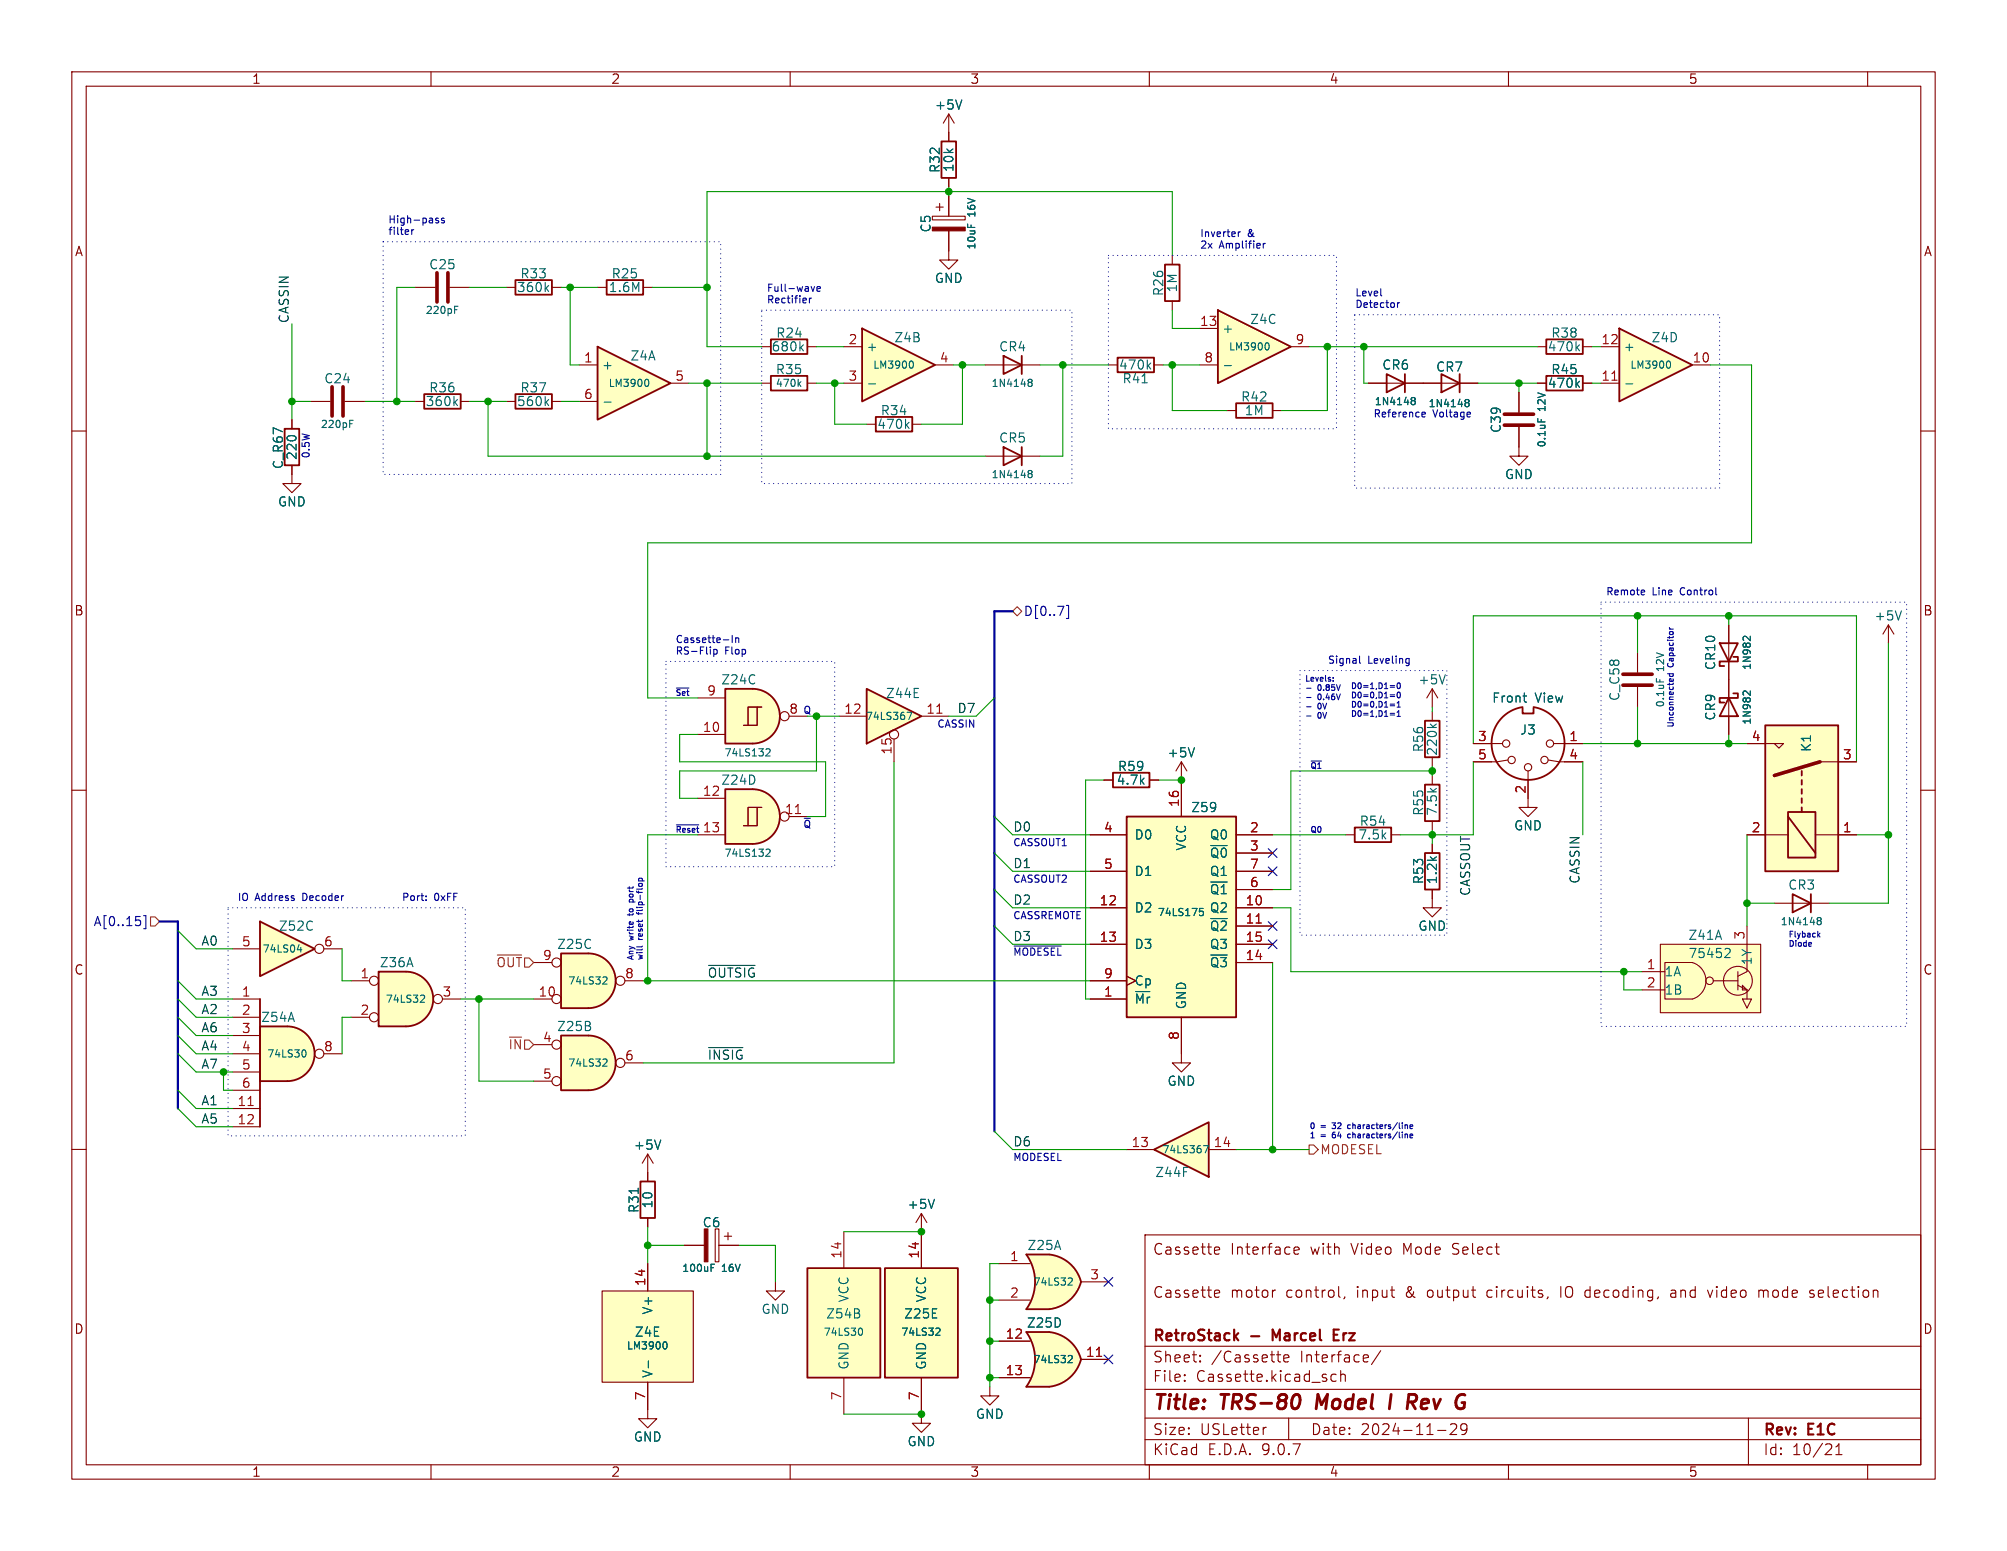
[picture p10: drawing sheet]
<svg xmlns="http://www.w3.org/2000/svg" width="279mm" height="216mm" viewBox="0 0 279 216" stroke-linecap="round" stroke-linejoin="round" font-family="sans-serif">
<g fill="none" stroke="#840000" stroke-width=".15">
<path d="M10 10h259.4v195.9h-259.4zM12 12h255.4v191.9h-255.4zM60 10v2M110 10v2M160 10v2M210 10v2M260 10v2M163.2 35.6v1.2M163.2 41.9v1.3M10 60h2M267.4 60h2M10 110h2"/>
<path d="M267.4 110h2M10 160h2M159.4 171.9h108v32h-108zM169.3 179.6l.4 .1 .1 .2-.7 .2M169.3 173.6l.4 .1 .1 .2-.7 .2M169.7 174.5l-.4 .1M177.6 179.6l-.3 .1M180.1 174.1l.8-.2-.1-.2-.4-.1-.3 .2 .1 .7 .2 .1 .4-.1M217.3 179.1v1.5M233.1 179.6l-.5 .1M237.7 179.6l.4 1 .3-1M244.9 179.7a.37 .37 0 0 1 .6 .1"/>
<path d="M244.9 179.6v1M245.5 179.8v.8M245.6 179.7l-.1 .1M252 179.7l.1-.1 .4 .1M267.4 160h2M159.4 197.4h108M159.4 193.4h108M159.4 187.4h108M164.9 192.1l.1 .1-.1 .1M164.9 192.1v.1v.1M164.9 191.4v.1M164.9 192.1v.2"/>
<path d="M164.9 191.4h.1l-.1 .1M167.1 189.4v.1v.1M167.1 189.4l-.1 .1 .1 .1M167.1 188.7v.1M167.1 189.4v.2M167.1 188.7h-.1l.1 .1M169.7 180.5l-.4 .1M176.3 198.7l-.3 .1M177.7 188.6h.6M178 189.5l.3 .1M178.7 189.1l.7-.2v-.2l-.5-.1-.2 .2 .1 .7 .1 .1 .5-.1M179.4 197.4v3"/>
<path d="M186 191.4l-.4-.1-.3 .3v.4l.1 .2 .2 .1 .4-.1M186.4 180.5l.2 .1M186.6 191.4a.37 .37 0 0 1 .7 .1v.8M186.6 190.8v1.5M187.2 180.5l-.1 .3M192.2 188l-1.3 1.9M200.1 199.1h1.2M201.9 198.3l.2-.1 .5 .1a.41 .41 0 0 1 .1 .5l-.8 .9h.9M204.2 198.8l-.3 .3h-.3l-.2-.3v-.3l.1-.2 .4-.1 .2 .1a.99 .99 0 0 1-.3 1.4h-.3M215.5 180.5l-.1 .3M233.1 180h-.3a.29 .29 0 0 0-.2 .3 .29 .29 0 0 0 .2 .3h.3M243.4 197.4v6.5"/>
<path d="M252 180l.5 .2 .1 .2-.2 .2-.5-.1M60 203.9v2M110 203.9v2M159.4 200.4h108M160 203.9v2M210 203.9v2M255.6 202.5h.8M255.6 201.4l.4-.4v1.5M260 203.9v2"/>
</g>
<path d="M180.8 194.2a1.31 1.31 0 0 1 0 1.5M183.5 194.1l-.3 2M193.7 194.1l-.3 2M197.1 194.2a.53 .53 0 0 1 0 .8" fill="none" stroke="#840000" stroke-width=".4"/>
<path d="M172 186l.4 .6M172.4 185.6l-.6 .5M177.7 186.1l-.5-1v1.5M185.7 185.8h.5M186.4 185.1h-.7v1.5h.7" fill="none" stroke="#840000" stroke-width=".3"/>
<path d="M162.2 36.8h2v5.1h-2z" fill="none" stroke="#840000" stroke-width=".25"/>
<path d="M81.9 132.7a3.8 3.8 0 0 1 3.8 3.8 3.8 3.8 0 0 1-3.8 3.8z" fill="#ffffc2" stroke="#ffffc2" stroke-width=".14"/>
<path d="M78.1 132.7h3.8v7.6h-3.8z" fill="#ffffc2"/>
<path d="M188.6 115.2h5.1v2h-5.1zM198.4 100.3h2v5.1h-2zM198.4 118.7h2v5.1h-2zM198.4 109.2h2v5.1h-2zM78.1 132.7h3.8a3.8 3.8 0 0 1 3.8 3.8 3.8 3.8 0 0 1-3.8 3.8h-3.8z" fill="none" stroke="#840000" stroke-width=".25"/>
<g fill="none" stroke="#840000" stroke-width=".15">
<path d="M199.4 95.9v2.5M199.4 99.1v1.2M199.4 95.9l-.8 1.3M199.4 95.9l.8 1.3M187.3 116.2h1.3M193.7 116.2h1.2M199.4 105.4v1.3M199.4 108v1.2M199.4 114.3v1.3M199.4 117.5v1.2M74.3 134h2.5M74.3 139.1h2.5"/>
<path d="M87 136.5h2.5M199.4 123.8v1.3"/>
<circle cx="77.5" cy="134" r=".63"/>
<circle cx="77.5" cy="139.1" r=".63"/>
<circle cx="86.4" cy="136.5" r=".63"/>
</g>
<path d="M201.2 93.9l-.4 1.3M199.1 100.8l.5 .5M200 100.8l-.5 .3M84.1 136h.3l.1 .3-.6 .7h.6" fill="none" stroke="#006464" stroke-width=".15"/>
<path d="M169.5 43.2l10.2 5.1-10.2 5z" fill="#ffffc2"/>
<path d="M169.5 43.2l10.2 5.1-10.2 5z" fill="none" stroke="#840000" stroke-width=".25"/>
<path d="M167 45.7h2.5M167 50.8h2.5M179.7 48.3h2.5" fill="none" stroke="#840000" stroke-width=".15"/>
<path d="M170.5 50.9h.9M176.4 47.7a.63 .63 0 0 1 0 1" fill="none" stroke="#006464" stroke-width=".15"/>
<path d="M40 142.9a3.8 3.8 0 0 1 3.8 3.8 3.8 3.8 0 0 1-3.8 3.8z" fill="#ffffc2" stroke="#ffffc2" stroke-width=".14"/>
<path d="M36.2 142.9h3.8v7.6h-3.8z" fill="#ffffc2"/>
<path d="M84.5 39h5v2h-5zM36.2 139.1v17.7M36.2 142.9h3.8a3.8 3.8 0 0 1 3.8 3.8 3.8 3.8 0 0 1-3.8 3.8h-3.8z" fill="none" stroke="#840000" stroke-width=".25"/>
<g fill="none" stroke="#840000" stroke-width=".15">
<path d="M83.2 40h1.3M89.5 40h1.3M212.7 111.1v1.3h1.3l-1.3 1.3-1.2-1.3h1.2M32.4 139.1h3.8M32.4 141.6h3.8M32.4 144.1h3.8M32.4 146.7h3.8M32.4 149.2h3.8M32.4 151.8h3.8M32.4 154.3h3.8M32.4 156.8h3.8M45.1 146.7h2.5"/>
<circle cx="44.4" cy="146.7" r=".63"/>
</g>
<path d="M34.5 153.9h.8" fill="none" stroke="#a90000" stroke-width=".15"/>
<path d="M42.3 146.1a.53 .53 0 0 1 .3 .5 .53 .53 0 0 1-.3 .5" fill="none" stroke="#006464" stroke-width=".15"/>
<path d="M83.2 48.3l10.1 5-10.1 5.1z" fill="#ffffc2"/>
<path d="M71.8 39h5v2h-5zM83.2 48.3l10.1 5-10.1 5.1zM215.3 47.2h5v2.1h-5zM215.3 52.3h5v2.1h-5z" fill="none" stroke="#840000" stroke-width=".25"/>
<g fill="none" stroke="#840000" stroke-width=".15">
<path d="M57.8 40h2.8M62.6 40h2.8M70.5 40h1.3M76.8 40h1.3M80.6 50.8h2.6M80.6 55.9h2.6M93.3 53.3h2.6M211.5 54.6v2.8M211.5 59.4v2.8M214 53.3h1.3M214 48.3h1.3M220.3 53.3h1.3"/>
<path d="M220.3 48.3h1.3"/>
</g>
<path d="M76.4 39.7l-.5 .5M63.3 43.1h.3M63.3 42.6h.5M76 40.1l.4 .5M84.1 56h1M90.1 52.8a.63 .63 0 0 1 0 1M214.1 58.3v.4M219.5 48.4l.4 .4M219.5 53.4l.4 .5M219.9 48l-.5 .5M219.9 53.1l-.5 .5" fill="none" stroke="#006464" stroke-width=".15"/>
<path d="M60.8 38v4M62.4 38v4M209.4 59.2h4.1M209.4 57.7h4.1" fill="none" stroke="#840000" stroke-width=".51"/>
<path d="M225.4 45.7l10.2 5.1-10.2 5.1z" fill="#ffffc2"/>
<path d="M39.6 59.7h2.1v5.1h-2.1zM225.4 45.7l10.2 5.1-10.2 5.1z" fill="none" stroke="#840000" stroke-width=".25"/>
<path d="M40.6 58.4v1.3M222.9 48.3h2.5M222.9 53.3h2.5M235.6 50.8h2.5M40.6 64.8v2.5h1.3l-1.3 1.3-1.2-1.3h1.2" fill="none" stroke="#840000" stroke-width=".15"/>
<path d="M226.3 53.4h1M232.3 50.3a.63 .63 0 0 1 0 1" fill="none" stroke="#006464" stroke-width=".15"/>
<path d="M224.4 52.9h.7" fill="none" stroke="#a90000" stroke-width=".15"/>
<path d="M245.7 101h10.2v20.3h-10.2z" fill="#ffffc2"/>
<path d="M243.2 103.5h5.1l-.7 .6-.6-.6M243.2 116.2h5.7M252.7 116.2h5.7M253.4 106h5" fill="none" stroke="#840000" stroke-width=".15"/>
<path d="M245.7 101h10.2v20.3h-10.2zM248.9 113h3.8v6.4h-3.8zM248.9 113.7l3.8 5M250.8 107.3v.7M250.8 108.6v.6M250.8 109.9v.6M250.8 111.1v.7M250.8 112.4v.6" fill="none" stroke="#840000" stroke-width=".25"/>
<path d="M253.4 106l-6.4 2" fill="none" stroke="#840000" stroke-width=".51"/>
<path d="M231.1 131.4h14v9.6h-14z" fill="#ffffc2"/>
<g fill="none" stroke="#840000" stroke-width=".15">
<path d="M43.2 55.9h2.8M48 55.9h2.8M57.8 55.9h1.3M64.1 55.9h1.3M70.5 55.9h1.3M76.8 55.9h1.3M228 90.8v2.8M228 95.6v2.8M240.7 87v15.2M262.9 87l-.8 1.3M262.9 87l.8 1.3M262.9 87v2.5"/>
<path d="M228.6 135.3h3.2M228.6 137.8h3.2M231.1 131.4h14v9.6h-14zM231.8 134h3.8a2.65 2.65 0 0 1 1.9 2.5 2.65 2.65 0 0 1-1.9 2.6h-3.8zM238.5 136.5h3.4M241.9 135.3v2.5M241.9 137.2l1.3 .6M242.6 139.1h1.2l-.6 1.2zM242.6 137.2l.6 .6h-.6zM243.2 128.9v6.4l-1.3 .6M243.2 137.8v1.3M247 125.7h7.6"/>
<circle cx="238" cy="136.5" r=".52"/>
<circle cx="241.9" cy="136.5" r="2.01"/>
</g>
<g fill="none" stroke="#006464" stroke-width=".15">
<path d="M48.7 59h.3M48.7 58.5h.5M63.3 56l.4 .5M63.7 55.6l-.5 .5M76 56l.4 .5M76.4 55.6l-.5 .5M230.6 94.4v.5M243.7 88.6v.6l-.8-.6-.2 .1v.3M243.7 96.2v.6l-.8-.6-.2 .1v.3M264.7 85l-.4 1.3M240.3 132l.4 .1 .2 .3-.1 .2-.7 .7h.8M253.1 128.1l.1 .1"/>
<path d="M253.1 127.8l.2-.1 .2 .1v.2l-.2 .2M253.2 128.2h.1M253.2 128.2h-.1M253.3 128.2l.2 .1v.3l-.2 .1h-.2"/>
</g>
<path d="M59.1 54.9h5v2h-5zM71.8 54.9h5v2h-5zM239.4 89.5h2.5l-1.2 2.6zM240.7 97.2l1.2 2.5h-2.5zM241.3 96.5h.6v.7h-2.5v.6h.6M241.3 91.4h.6v.7h-2.5v.6h.6M249.6 124.5l2.5 1.2-2.5 1.3zM252.1 124.5v2.5" fill="none" stroke="#840000" stroke-width=".25"/>
<path d="M46.2 53.8v4.1M47.8 53.8v4.1M225.9 93.9h4.1M225.9 95.4h4.1" fill="none" stroke="#840000" stroke-width=".51"/>
<path d="M83.8 179.7h12.7v12.7h-12.7z" fill="#ffffc2"/>
<path d="M83.8 179.7h12.7v12.7h-12.7zM90.2 175.9v3.8M128.3 168.9l-.8 1.3M128.3 168.9l.7 1.3M128.3 168.9v2.6M90.2 192.4v3.8" fill="none" stroke="#840000" stroke-width=".15"/>
<path d="M130.1 166.9l-.4 1.3M90.3 189.4v1M92.6 186.8a.63 .63 0 0 1 0 1" fill="none" stroke="#006464" stroke-width=".15"/>
<path d="M112.4 176.5h10.2v15.3h-10.2z" fill="#ffffc2"/>
<path d="M112.4 176.5h10.2v15.3h-10.2z" fill="none" stroke="#840000" stroke-width=".25"/>
<path d="M117.5 171.5v5M90.2 196.2v1.3h1.2l-1.2 1.3-1.3-1.3h1.3M117.5 191.8v5.1M128.3 196.9v1.2h1.2l-1.2 1.3-1.3-1.3h1.3" fill="none" stroke="#840000" stroke-width=".15"/>
<path d="M119.7 184.9a.53 .53 0 0 1 .4 .5 .53 .53 0 0 1-.4 .5" fill="none" stroke="#006464" stroke-width=".15"/>
<path d="M123.2 176.5h10.1v15.3h-10.1z" fill="#ffffc2"/>
<path d="M123.2 176.5h10.1v15.3h-10.1z" fill="none" stroke="#840000" stroke-width=".25"/>
<path d="M107.9 178.4v1.3h1.3l-1.3 1.3-1.2-1.3h1.2M128.3 171.5v5M128.3 191.8v5.1M137.8 193v1.3h1.3l-1.3 1.3-1.3-1.3h1.3" fill="none" stroke="#840000" stroke-width=".15"/>
<path d="M130.4 184.9h.4l.1 .3-.7 .7h.7" fill="none" stroke="#006464" stroke-width=".15"/>
<path d="M142.9 174.6h3.1M142.9 182.2h3.1" fill="none" stroke="#ffffc2" stroke-width=".14"/>
<g fill="#ffffc2" stroke="#ffffc2" stroke-width=".14">
<path d="M145.5 177.1l5 1.3a5.2 5.2 0 0 1-4.4 3.8z"/>
<path d="M146.1 174.6a5.1 5.1 0 0 1 4.4 3.8l-5 1.3z"/>
</g>
<path d="M142.9 174.6h3.1v7.6h-3.1a6.7 6.7 0 0 0 0-7.6z" fill="#ffffc2"/>
<path d="M146 174.6h-3.1a6.6 6.6 0 0 1 0 7.6h3.1M146.1 174.6a5.1 5.1 0 0 1 4.4 3.8 5.2 5.2 0 0 1-4.4 3.8" fill="none" stroke="#840000" stroke-width=".25"/>
<path d="M139.1 175.9h4.3M150.5 178.4h3.8M139.1 181h4.3" fill="none" stroke="#840000" stroke-width=".15"/>
<path d="M148.9 177.9h.3l.1 .3-.6 .7h.6" fill="none" stroke="#006464" stroke-width=".15"/>
<path d="M104.8 109.9a3.8 3.8 0 0 1 3.8 3.8 3.8 3.8 0 0 1-3.8 3.8z" fill="#ffffc2" stroke="#ffffc2" stroke-width=".14"/>
<path d="M101 109.9h3.8v7.6h-3.8z" fill="#ffffc2"/>
<g fill="none" stroke="#840000" stroke-width=".15">
<path d="M97.2 111.1h3.8M97.2 116.2h3.8M105.4 112.4h-1.3v2.5M106 112.4h-.6v2.5h-1.9M109.9 113.7h2.5"/>
<circle cx="109.2" cy="113.7" r=".63"/>
</g>
<path d="M101 109.9h3.8a3.8 3.8 0 0 1 3.8 3.8 3.8 3.8 0 0 1-3.8 3.8h-3.8z" fill="none" stroke="#840000" stroke-width=".25"/>
<path d="M110.7 113.2h.8" fill="none" stroke="#a90000" stroke-width=".15"/>
<path d="M106.7 118.2h.3l.2 .3-.6 .7h.6" fill="none" stroke="#006464" stroke-width=".15"/>
<path d="M142.9 185.4h3.1M142.9 193h3.1" fill="none" stroke="#ffffc2" stroke-width=".14"/>
<g fill="#ffffc2" stroke="#ffffc2" stroke-width=".14">
<path d="M145.5 187.9l5 1.3a5.2 5.2 0 0 1-4.4 3.8z"/>
<path d="M146.1 185.4a5.1 5.1 0 0 1 4.4 3.8l-5 1.3z"/>
</g>
<path d="M142.9 185.4h3.1v7.6h-3.1a6.7 6.7 0 0 0 0-7.6z" fill="#ffffc2"/>
<path d="M193 52.1l2.6 1.2-2.6 1.3zM195.6 52.1v2.5M200.7 52.1l2.5 1.2-2.5 1.3zM203.2 52.1v2.5M89.2 164.5h2v5h-2zM146 185.4h-3.1a6.6 6.6 0 0 1 0 7.6h3.1M146.1 185.4a5.1 5.1 0 0 1 4.4 3.8 5.2 5.2 0 0 1-4.4 3.8" fill="none" stroke="#840000" stroke-width=".25"/>
<g fill="none" stroke="#840000" stroke-width=".15">
<path d="M190.5 53.3h15.2M211.5 62.2v1.3h1.2l-1.2 1.3-1.3-1.3h1.3M90.2 160.7l-.8 1.2M90.2 160.7l.7 1.2M90.2 160.7v3.8M90.2 169.5v1.3M95.2 173.4h2.8M99.6 171.1h.5v4.5h-.5zM100.1 173.4h2.8M100.8 172.1h1.1M101.3 171.6v1M139.1 186.7h4.3"/>
<path d="M139.1 191.8h4.3M150.5 189.2h3.8"/>
</g>
<path d="M152.6 188.8h.8" fill="none" stroke="#a90000" stroke-width=".15"/>
<g fill="none" stroke="#006464" stroke-width=".15">
<path d="M196.5 55.7l.1 .1M196.5 55.4l.3-.1 .2 .1v.2l-.2 .2M196.6 55.8h.2M196.6 55.8h-.1M196.8 55.8l.2 .2v.2l-.2 .1h-.3M204 56h.1M204 55.7l.3-.1 .2 .1v.2l-.2 .1M204.1 56h.2M204.1 56l-.1 .1M204.3 56l.2 .2v.3l-.2 .1h-.3M92 158.7l-.4 1.3M88.8 165.4v.7"/>
<path d="M99 176.5h.3M99 176h.5M148.9 188.7h.3l.1 .3-.6 .7h.6"/>
</g>
<path d="M98 171.1h.6v4.5h-.6z" fill="#840000" stroke="#840000" stroke-width=".15"/>
<path d="M160.7 160l7.6-3.8v7.6z" fill="#ffffc2"/>
<path d="M160.7 160l7.6-3.8v7.6z" fill="none" stroke="#840000" stroke-width=".25"/>
<path d="M164.5 146.7v1.3h1.2l-1.2 1.2-1.3-1.2h1.3M156.8 160h3.9M168.3 160h3.8" fill="none" stroke="#840000" stroke-width=".15"/>
<path d="M167.6 159.5h.6l-.4 1" fill="none" stroke="#006464" stroke-width=".15"/>
<path d="M156.8 113.7h15.3v27.9h-15.3z" fill="#ffffc2"/>
<path d="M154.9 107.6h5.1v2h-5.1zM156.8 113.7h15.3v27.9h-15.3z" fill="none" stroke="#840000" stroke-width=".25"/>
<g fill="none" stroke="#840000" stroke-width=".15">
<path d="M151.8 116.2h5M153.7 108.6h1.2M160 108.6h1.3M164.5 106v7.7M164.5 106l-.8 1.3M164.5 106l.7 1.3M172.1 116.2h5.1M172.1 118.7h5.1M151.8 121.3h5M151.8 126.4h5M151.8 131.4h5M151.8 136.5h5"/>
<path d="M151.8 139.1h5M156.8 135.9l1.3 .6-1.3 .7M172.1 121.3h5.1M172.1 126.4h5.1M172.1 131.4h5.1M172.1 123.8h5.1M172.1 128.9h5.1M172.1 134h5.1M199.4 125.1v1.3h1.3l-1.3 1.2-1.3-1.2h1.3M164.5 141.6v5.1"/>
</g>
<path d="M174.9 128.5h.7" fill="none" stroke="#a90000" stroke-width=".15"/>
<path d="M166.3 104.1l-.4 1.3M167 126.5h.5M167 126.9l.3-.1 .2 .2-.1 .4h-.4" fill="none" stroke="#006464" stroke-width=".15"/>
<path d="M81.9 144.1a3.8 3.8 0 0 1 3.8 3.9 3.8 3.8 0 0 1-3.8 3.8z" fill="#ffffc2" stroke="#ffffc2" stroke-width=".14"/>
<path d="M78.1 144.1h3.8v7.7h-3.8z" fill="#ffffc2"/>
<path d="M131.1 19.7h2v5.1h-2zM139.7 49.5l2.5 1.3-2.5 1.3zM142.2 49.5v2.6M155.6 49.8h5.1v2h-5.1zM172.1 56.1h5.1v2.1h-5.1zM212 98.6v.7h1.5v-.7M212 98.4a5.1 5.1 0 0 0-3.6 7.8 5.1 5.1 0 0 0 8.6 0 5.1 5.1 0 0 0-3.5-7.8M78.1 144.1h3.8a3.8 3.8 0 0 1 3.8 3.9 3.8 3.8 0 0 1-3.8 3.8h-3.8z" fill="none" stroke="#840000" stroke-width=".25"/>
<g fill="none" stroke="#840000" stroke-width=".15">
<path d="M132.1 15.9l-.8 1.2M132.1 15.9l.7 1.2M132.1 15.9v3.8M129.8 30.1h4.6v.5h-4.6zM130.3 28.8h1M130.8 28.3v1M132.1 32.1v4.1h1.2l-1.2 1.3-1.3-1.3h1.3M132.1 24.8v1.2M132.1 27.3v2.8M137.2 50.8h7.6M154.3 50.8h1.3M160.7 50.8h1.2"/>
<path d="M170.8 57.2h1.3M177.2 57.2h1.2M205.1 103.5h4.1M209.9 105.8l-1.5 .2h-3.3M212.7 107.3v3.8M215.5 105.8l1.5 .2h3.3M216.3 103.5h4M74.3 145.4h2.5M74.3 150.5h2.5M87 148h2.5"/>
<circle cx="209.7" cy="103.5" r=".51"/>
<circle cx="210.4" cy="105.8" r=".51"/>
<circle cx="212.7" cy="106.8" r=".51"/>
<circle cx="215" cy="105.8" r=".51"/>
<circle cx="215.8" cy="103.5" r=".51"/>
<circle cx="77.5" cy="145.4" r=".63"/>
<circle cx="77.5" cy="150.5" r=".63"/>
<circle cx="86.4" cy="148" r=".63"/>
</g>
<g fill="none" stroke="#006464" stroke-width=".15">
<path d="M133.9 13.9l-.4 1.3M134.7 31.2v.5M143.2 53.2h.1M143.2 52.8h.3l.1 .1 .1 .1-.2 .2M143.3 53.2h.2M143.3 53.2l-.1 .1M143.5 53.2l.2 .2-.1 .3-.1 .1-.3-.1M159 53.3h.7M159.8 50.9l.4 .5M160.2 50.5l-.5 .5M212 96.9h.5M212.3 97.7h.2"/>
<path d="M84.1 147.4l.3 .1 .1 .2-.6 .7h.6"/>
</g>
<path d="M129.8 31.6h4.6v.5h-4.6z" fill="#840000" stroke="#840000" stroke-width=".15"/>
<path d="M120.6 95.9l7.7 3.8-7.7 3.8z" fill="#ffffc2"/>
<path d="M120.6 95.9l7.7 3.8-7.7 3.8z" fill="none" stroke="#840000" stroke-width=".25"/>
<g fill="none" stroke="#840000" stroke-width=".15">
<path d="M116.8 99.7h3.8M128.3 99.7h3.8M124.5 102.9v3.1"/>
<circle cx="124.5" cy="102.2" r=".63"/>
</g>
<path d="M130.4 99.3h.7" fill="none" stroke="#a90000" stroke-width=".15"/>
<path d="M126.3 99.1h.6l-.4 1" fill="none" stroke="#006464" stroke-width=".15"/>
<path d="M104.8 95.9a3.8 3.8 0 0 1 3.8 3.8 3.8 3.8 0 0 1-3.8 3.8z" fill="#ffffc2" stroke="#ffffc2" stroke-width=".14"/>
<path d="M101 95.9h3.8v7.6h-3.8z" fill="#ffffc2"/>
<g fill="none" stroke="#840000" stroke-width=".15">
<path d="M106 48.3h1.3M106 53.3h1.3M112.4 48.3h1.3M112.4 53.3h1.3M120.6 59.1h1.3M127 59.1h1.3M137.2 63.5h7.6M97.2 97.2h3.8M105.4 98.4h-1.3v2.6M106 98.4h-.6v2.6h-1.9M109.9 99.7h2.5M97.2 102.2h3.8"/>
<circle cx="109.2" cy="99.7" r=".63"/>
</g>
<path d="M107.3 47.2h5.1v2.1h-5.1zM107.3 52.3h5.1v2.1h-5.1zM121.9 58h5.1v2.1h-5.1zM139.7 62.2l2.5 1.3-2.5 1.3zM142.2 62.2v2.6M101 95.9h3.8a3.8 3.8 0 0 1 3.8 3.8 3.8 3.8 0 0 1-3.8 3.8h-3.8z" fill="none" stroke="#840000" stroke-width=".25"/>
<path d="M111.2 53.4l.3 .4M111.5 48.4l.3 .4M111.5 53.1l-.4 .4M111.8 48l-.4 .5M126.2 59.2l.3 .4M126.5 58.8l-.4 .5M143.2 65.9h.1M143.2 65.5h.3l.1 .1 .1 .1-.2 .2M143.3 65.9h.2M143.3 65.9l-.1 .1M143.5 65.9l.2 .2-.1 .3-.1 .1-.3-.1M106.7 104.3l.3-.1 .2 .3-.6 .7h.6" fill="none" stroke="#006464" stroke-width=".15"/>
<path d="M120 45.7l10.2 5.1-10.2 5.1z" fill="#ffffc2"/>
<path d="M120 45.7l10.2 5.1-10.2 5.1z" fill="none" stroke="#840000" stroke-width=".25"/>
<path d="M117.5 48.3h2.5M117.5 53.3h2.5M130.2 50.8h2.5" fill="none" stroke="#840000" stroke-width=".15"/>
<path d="M120.9 53.4h1M126.9 50.3a.63 .63 0 0 1 0 1" fill="none" stroke="#006464" stroke-width=".15"/>
<path d="M36.2 128.3l7.6 3.8-7.6 3.8z" fill="#ffffc2"/>
<path d="M36.2 128.3l7.6 3.8-7.6 3.8z" fill="none" stroke="#840000" stroke-width=".25"/>
<g fill="none" stroke="#840000" stroke-width=".15">
<path d="M32.4 132.1h3.8M45.1 132.1h2.5"/>
<circle cx="44.4" cy="132.1" r=".63"/>
</g>
<path d="M41.4 132.2h.6M41.9 131.9v.6" fill="none" stroke="#006464" stroke-width=".15"/>
<path d="M56.5 135.3a3.8 3.8 0 0 1 3.8 3.8 3.8 3.8 0 0 1-3.8 3.8z" fill="#ffffc2" stroke="#ffffc2" stroke-width=".14"/>
<path d="M52.7 135.3h3.8v7.6h-3.8z" fill="#ffffc2"/>
<path d="M52.7 135.3h3.8a3.8 3.8 0 0 1 3.8 3.8 3.8 3.8 0 0 1-3.8 3.8h-3.8z" fill="none" stroke="#840000" stroke-width=".25"/>
<g fill="none" stroke="#840000" stroke-width=".15">
<path d="M132.1 18.4v1.3M132.1 24.8v1.2M132.1 27.3v2.8M132.1 32.1v2.8M40.6 58.4v1.3M190.5 53.3h2.5M195.6 53.3h5.1M203.2 53.3h2.5M211.5 54.6v2.8M211.5 59.4v2.8M214 53.3h1.3M220.3 53.3h1.3"/>
<path d="M40.6 64.8v1.2M240.7 87v2.5M240.7 92.1v5.1M240.7 99.7v2.5M151.8 116.2h5M153.7 108.6h1.2M160 108.6h1.3M164.5 108.6v5.1M172.1 116.2h5.1M172.1 118.7h5.1M199.4 117.5v1.2M205.1 106h2.5"/>
<path d="M205.1 103.5h2.5M212.7 108.6v2.5M217.8 106h2.5M217.8 103.5h2.5M243.2 116.2h2.5M243.2 103.5h2.5M255.9 116.2h2.5M255.9 106h2.5M48.9 136.5h2.5M61.6 139.1h2.5M151.8 136.5h5M151.8 139.1h5"/>
<path d="M151.8 121.3h5M151.8 126.4h5M151.8 131.4h5M156.8 135.9l1.3 .6-1.3 .7M172.1 121.3h5.1M172.1 126.4h5.1M172.1 131.4h5.1M172.1 123.8h5.1M172.1 128.9h5.1M172.1 134h5.1M199.4 123.8v1.3M48.9 141.6h2.5"/>
<path d="M164.5 141.6v5.1M90.2 163.2v1.3M90.2 169.5v1.3M90.2 175.9v3.8M95.2 173.4h2.8M100.1 173.4h2.8M128.3 171.5v5M90.2 192.4v3.8M128.3 191.8v5.1M139.1 186.7h4.3M139.1 191.8h4.3M150.5 189.2h3.8"/>
<circle cx="52.1" cy="136.5" r=".63"/>
<circle cx="61" cy="139.1" r=".63"/>
<circle cx="52.1" cy="141.6" r=".63"/>
</g>
<g fill="none" stroke="#006464" stroke-width=".15">
<path d="M133.9 13.9l-.4 1.3M134.7 31.2v.5M196.5 55.7l.1 .1M196.5 55.4l.3-.1 .2 .1v.2l-.2 .2M196.6 55.8h.2M196.6 55.8h-.1M196.8 55.8l.2 .2v.2l-.2 .1h-.3M204 56h.1M204 55.7l.3-.1 .2 .1v.2l-.2 .1M204.1 56h.2M204.1 56l-.1 .1M204.3 56l.2 .2v.3l-.2 .1h-.3"/>
<path d="M214.1 58.3v.4M219.5 53.4l.4 .5M219.9 53.1l-.5 .5M212 96.9h.5M212.3 97.7h.2M243.7 88.6v.6l-.8-.6-.2 .1v.3M243.7 96.2v.6l-.8-.6-.2 .1v.3M166.3 104.1l-.4 1.3M58.7 138.5l.3 .1 .1 .2-.6 .7h.6M167 126.5h.5M167 126.9l.3-.1 .2 .2-.1 .4h-.4M92 158.7l-.4 1.3"/>
<path d="M88.8 165.4v.7M99 176.5h.3M99 176h.5M130.1 166.9l-.4 1.3M90.3 189.4v1M92.6 186.8a.63 .63 0 0 1 0 1M130.4 184.9h.4l.1 .3-.7 .7h.7M148.9 188.7h.3l.1 .3-.6 .7h.6"/>
</g>
<path d="M141 85.1l.6-.6 .6 .6-.6 .6zM21 127.6h.6l.6 .7-.6 .6h-.6zM69.2 132.9h3.4M70.9 144.4h1.7M182.2 159.4h.7l.6 .6-.6 .7h-.7z" fill="none" stroke="#725600" stroke-width=".15"/>
<g fill="none" stroke="#000084" stroke-width=".15">
<path d="M148.5 84.3h.3v1.8h-.3M176.6 118.1l1.2 1.3M177.8 118.1l-1.2 1.3M19.5 128.2v.5M20 127.5h.3v1.8h-.3M176.6 128.3l1.2 1.2M176.6 120.7l1.2 1.2M176.6 130.8l1.2 1.3M177.8 128.3l-1.2 1.2M177.8 120.7l-1.2 1.2M177.8 130.8l-1.2 1.3M153.7 177.8l1.2 1.2"/>
<path d="M154.9 177.8l-1.2 1.2M153.7 188.6l1.2 1.2M154.9 188.6l-1.2 1.2"/>
</g>
<path d="M98.7 134.4h6.4M98.7 145.8h4.7" fill="none" stroke="#0f0f0f" stroke-width=".15"/>
<path d="M141 85.1h-2.6v72.4M22.2 128.3h2.6v26" fill="none" stroke="#000084" stroke-width=".3"/>
<g fill="none" stroke="#009600" stroke-width=".15">
<path d="M132.1 26v1.3M163.2 35.6v-8.9h-64.8v21.6h7.6M40.6 55.9h2.6M40.6 45.1v13.3M50.8 55.9h7M57.8 40h-2.6v15.9M65.4 55.9h5.1M65.4 40h5.1M67.9 55.9v7.6h69.3M78.1 55.9h2.5M78.1 40h5.1M79.4 40v10.8h1.2"/>
<path d="M90.8 40h7.6M95.9 53.3h10.1M98.4 53.3v10.2M113.7 48.3h3.8M113.7 53.3h3.8M116.2 53.3v5.8h4.4M132.7 50.8h4.5M134 50.8v8.3h-5.7M144.8 50.8h9.5M148 50.8v12.7h-3.2M161.9 50.8h5.1M163.2 43.2v2.5h3.8"/>
<path d="M163.2 50.8v6.4h7.6M182.2 48.3h31.8M184.8 48.3v8.9h-6.4M189.9 48.3v5h.6M205.7 53.3h8.3M211.5 53.3v1.3M221.6 48.3h1.3M221.6 53.3h1.3M238.1 50.8h5.7v24.8h-153.6v21.6h7M112.4 99.7h4.4M113.7 99.7v7.6h-19.1v3.8h2.6M138.4 97.2l-2.5 2.5h-3.8"/>
<path d="M199.4 98.4v.7M228 85.7v5.1M228 98.4v5.1M240.7 85.7v1.3M262.9 89.5v36.2h-8.3M97.2 116.2h-7v20.3M97.2 102.2h-2.6v3.8h20.3v7.7h-2.5M124.5 106v42h-35M138.4 113.7l2.6 2.5h10.8M138.4 118.7l2.6 2.6h10.8M153.7 108.6h-2.6v30.5h.7M161.3 108.6h3.2"/>
<path d="M177.2 116.2h10.1M199.4 106.7v1.3M199.4 115.6v1.9M199.4 107.3h-19.7v16.5h-2.5M205.1 106v10.2h-10.2M205.1 103.5v-17.8h53.3v20.3M220.3 103.5h22.9M220.3 106v10.2M240.7 102.2v1.3M243.2 116.2v12.7M258.4 116.2h4.5M24.8 136.5l2.5 2.6h5.1"/>
<path d="M24.8 139.1l2.5 2.5h5.1M24.8 129.5l2.5 2.6h5.1M47.6 132.1v4.4h1.3M64.1 139.1h10.2M66.7 139.1v11.4h7.6M89.5 136.5h62.3M138.4 123.8l2.6 2.6h10.8M138.4 128.9l2.6 2.5h10.8M177.2 126.4h2.5v8.9h48.9M177.2 134v26M226.1 135.3v2.5h2.5M243.2 125.7h3.8"/>
<path d="M24.8 141.6l2.5 2.5h5.1M24.8 144.1l2.5 2.6h5.1M24.8 146.7l2.5 2.5h5.1M24.8 151.8l2.5 2.5h5.1M24.8 154.3l2.5 2.5h5.1M31.1 149.2v2.6h1.3M48.9 141.6h-1.3v5.1M138.4 157.5l2.6 2.5h15.8M90.2 170.8v5.1M90.2 173.4h5M102.9 173.4h5v5M117.5 171.5h10.8"/>
<path d="M139.1 175.9h-1.3v17.1M172.1 160h10.1M117.5 196.9h10.8M137.8 186.7h1.3M137.8 181h1.3M137.8 191.8h1.3"/>
</g>
<g fill="none" stroke="#0000c2" stroke-width=".15">
<path d="M57.3 32v.6M57.6 32l-.3 .2M60.6 30.6l.5 .2-.2 .2h-.3M61 30.4h-.2l-.2 .1M61.8 30.4h-.2l-.1 .1v.1l.3 .1v.3h-.3M112.9 39.9l.3 .7 .2-.7M172.4 32.3v.6M172.7 32.3l-.3 .2M175.9 33.9v.6M176.2 33.9l-.3 .2M112.7 41.5v.7M113 41.5l-.3 .2"/>
<path d="M113.7 40.2l.5-.1v-.2h-.3l-.2 .1 .1 .5h.4M192.3 41.1l.1 .1M194.6 42.1v.7M194.8 42.1l-.2 .2M197.9 57.9l.2 .1h.3M197.9 57.5l.2-.1h.2l.1 .1v.1l-.5 .1M204.7 57.4v.2l-.5 .1M99.4 90.4v1M99.4 90.4h.3l.1 .2-.1 .4h-.3M101.9 88.4v1M102.4 88.8v.6M102.4 88.9l.2-.1h.2v.6"/>
<path d="M181.9 95.8h.6M181.9 97.1h.6M181.9 98.4h.6M181.9 99.7h.6M185.6 94.7v.1M185.6 94.3v.1M189.3 91.3v.9l.1 .1M193.5 95.4h.6M193.5 95.7h.6M193.5 96.7h.6M193.5 97h.6M193.5 98h.6"/>
<path d="M193.5 98.2h.6M193.5 99.3h.6M193.5 99.5h.6M194.5 98.4h.4M194.5 97.9l.2-.3v.8M194.5 99.1l.2-.2v.8M194.5 99.7h.4M194.6 95.1h.1a.43 .43 0 0 1 .3 .4 .43 .43 0 0 1-.3 .4l-.2-.3zM194.6 96.4l.1-.1a.43 .43 0 0 1 .3 .4 .43 .43 0 0 1-.3 .4l-.2-.3zM195.9 91.7h.3M196.2 91.7v.8l-.2 .2M196.2 92.3h-.3"/>
<path d="M228.8 82.1l.2 .3-.5 .1M228.9 82.8h-.1M232.1 93.8h.8M232.4 87.3l.2 .3M232.4 87.6h.5M232.4 93.8v.2l.2 .2 .3-.1v-.3M94.2 114.8h3.1M59.3 125.3h.1M59.3 124.7v.1M87.6 127.2v.3M87.6 125.6h.8M87.6 125.3v.3"/>
<path d="M88.1 125.3v.3M88.9 127v.3M88.9 122.6h.8M88.9 122.6v-.2l.1-.2 .4 .1v.3M89.4 131.7l-.1 .1h-.7M141.2 131.7h6.5M252.1 131.2l.1 .2-.4 .1M253.1 130.1l.3 .3M253.4 129.9l-.3 .3M185.4 156.3h.5M185.4 157l.1 .1M187.9 156.6l-.3 .1v.3l.3 .1"/>
<path d="M187.9 157.9l-.3 .1v.3l.3 .1M195.8 156.6l.1 .1v.4M195.8 157.9l.1 .1v.4M196.3 156.8h.4l-.1-.2h-.2l-.1 .1v.4h.3M196.3 158.1h.4l-.1-.2h-.2l-.1 .1v.4h.3"/>
</g>
<path d="M53.3 33.7h47v32.3h-47zM154.3 35.6h31.8v24.1h-31.8zM106 43.2h43.2v24.1h-43.2zM188.6 43.8h50.8v24.1h-50.8zM92.7 92.1h23.5v28.6h-23.5zM181 93.3h20.4v36.9h-20.4zM222.9 83.8h42.5v59.1h-42.5zM31.7 126.4h33.1v31.7h-33.1z" fill="none" stroke="#0000c2" stroke-width=".15" stroke-dasharray="0 .6"/>
<path d="M174.9 128.5h.7M152.6 188.8h.8" fill="none" stroke="#a90000" stroke-width=".15"/>
<g fill="#009600" stroke="#009600" stroke-width=".15">
<circle cx="98.4" cy="63.5" r=".46"/>
<circle cx="98.4" cy="53.3" r=".46"/>
<circle cx="79.4" cy="40" r=".46"/>
<circle cx="98.4" cy="40" r=".46"/>
<circle cx="67.9" cy="55.9" r=".46"/>
<circle cx="40.6" cy="55.9" r=".46"/>
<circle cx="55.2" cy="55.9" r=".46"/>
<circle cx="90.2" cy="136.5" r=".46"/>
<circle cx="128.3" cy="171.5" r=".46"/>
<circle cx="90.2" cy="173.4" r=".46"/>
<circle cx="31.1" cy="149.2" r=".46"/>
<circle cx="148" cy="50.8" r=".46"/>
<circle cx="134" cy="50.8" r=".46"/>
<circle cx="132.1" cy="26.7" r=".46"/>
<circle cx="66.7" cy="139.1" r=".46"/>
<circle cx="163.2" cy="50.8" r=".46"/>
<circle cx="184.8" cy="48.3" r=".46"/>
<circle cx="189.9" cy="48.3" r=".46"/>
<circle cx="164.5" cy="108.6" r=".46"/>
<circle cx="211.5" cy="53.3" r=".46"/>
<circle cx="137.8" cy="186.7" r=".46"/>
<circle cx="137.8" cy="181" r=".46"/>
<circle cx="177.2" cy="160" r=".46"/>
<circle cx="128.3" cy="196.9" r=".46"/>
<circle cx="137.8" cy="191.8" r=".46"/>
<circle cx="262.9" cy="116.2" r=".46"/>
<circle cx="228" cy="103.5" r=".46"/>
<circle cx="228" cy="85.7" r=".46"/>
<circle cx="226.1" cy="135.3" r=".46"/>
<circle cx="243.2" cy="125.7" r=".46"/>
<circle cx="240.7" cy="85.7" r=".46"/>
<circle cx="240.7" cy="103.5" r=".46"/>
<circle cx="116.2" cy="53.3" r=".46"/>
<circle cx="113.7" cy="99.7" r=".46"/>
<circle cx="199.4" cy="107.3" r=".46"/>
<circle cx="199.4" cy="116.2" r=".46"/>
</g>
<g font-size="2.8" fill="#840000">
<text x="160.4" y="196.8">Title:</text>
<text x="170.1" y="196.8">TRS-80</text>
<text x="184.1" y="196.8">Model</text>
<text x="195.1" y="196.8">I</text>
<text x="198.4" y="196.8">Rev</text>
</g>
<g font-size="2.1" fill="#840000">
<text x="160.4" y="174.9">Cassette</text>
<text x="171.3" y="174.9">Interface</text>
<text x="182.5" y="174.9">with</text>
<text x="188.3" y="174.9">Video</text>
<text x="195.6" y="174.9">Mode</text>
<text x="202.6" y="174.9">Select</text>
<text x="160.4" y="180.9">Cassette</text>
<text x="171.3" y="180.9">motor</text>
<text x="179.1" y="180.9">control,</text>
<text x="189" y="180.9">input</text>
<text x="196" y="180.9">&amp;</text>
<text x="199.1" y="180.9">output</text>
<text x="207.6" y="180.9">circuits,</text>
<text x="217.9" y="180.9">IO decoding,</text>
<text x="233.6" y="180.9">and</text>
<text x="239" y="180.9">video</text>
<text x="246.1" y="180.9">mode</text>
<text x="253.4" y="180.9">selection</text>
<text x="160.4" y="189.9">Sheet:</text>
<text x="160.4" y="187.1">RetroStack</text>
<text x="168.6" y="189.9">/Cassette</text>
<text x="174.2" y="187.1">-</text>
<text x="177.8" y="187.1">Marcel</text>
<text x="181.1" y="189.9">Interface/</text>
<text x="186.9" y="187.1">Erz</text>
<text x="160.4" y="192.6">File:</text>
<text x="166.5" y="192.6">Cassette.kicad_sch</text>
<text x="160.4" y="202.8">KiCad</text>
<text x="160.4" y="200">Size:</text>
<text x="167.1" y="200">USLetter</text>
<text x="168.1" y="202.8">E.D.A.</text>
<text x="175.7" y="202.8">9.0.7</text>
<text x="182.4" y="200">Date:</text>
<text x="189.4" y="200">2024-11-29</text>
<text x="245.4" y="200.2">Rev:</text>
<text x="245.4" y="202.8">Id:</text>
<text x="249.5" y="202.8">10/21</text>
<text x="251.8" y="200.2">E1C</text>
</g>
<g font-size="1.8" fill="#840000">
<text x="35" y="11.9">1</text>
<text x="85" y="11.9">2</text>
<text x="135" y="11.9">3</text>
<text x="185" y="11.9">4</text>
<text x="235" y="11.9">5</text>
<text x="10.3" y="35.9">A</text>
<text x="267.7" y="35.9">A</text>
<text x="10.3" y="85.9">B</text>
<text x="267.7" y="85.9">B</text>
<text x="10.3" y="135.9">C</text>
<text x="267.7" y="135.9">C</text>
<text x="10.3" y="185.9">D</text>
<text x="267.7" y="185.9">D</text>
<text x="35" y="205.8">1</text>
<text x="85" y="205.8">2</text>
<text x="135" y="205.8">3</text>
<text x="185" y="205.8">4</text>
<text x="235" y="205.8">5</text>
</g>
<g font-size="1.8" fill="#006464">
<text x="130" y="15.5">+5V</text>
<text x="131" y="24.2" transform="rotate(-90 131 24.2)">R32</text>
<text x="132.9" y="24.1" transform="rotate(-90 132.9 24.1)">10k</text>
<text x="129.8" y="32.5" transform="rotate(-90 129.8 32.5)">C5</text>
<text x="59.6" y="37.7">C25</text>
<text x="71.9" y="40.9">360k</text>
<text x="72.3" y="39">R33</text>
<text x="84.7" y="40.9">1.6M</text>
<text x="85" y="39">R25</text>
<text x="130" y="39.6">GND</text>
<text x="162.2" y="41.3" transform="rotate(-90 162.2 41.3)">R26</text>
<text x="164.1" y="40.8" transform="rotate(-90 164.1 40.8)">1M</text>
<text x="108" y="47.2">R24</text>
<text x="124.4" y="47.9">Z4B</text>
<text x="170.1" y="46.6">+</text>
<text x="173.9" y="45.3">Z4C</text>
<text x="215.9" y="47.2">R38</text>
<text x="229.8" y="47.9">Z4D</text>
<text x="45" y="53.6">C24</text>
<text x="83.7" y="51.7">+</text>
<text x="87.7" y="50.4">Z4A</text>
<text x="107.3" y="49.1">680k</text>
<text x="107.9" y="52.3">R35</text>
<text x="120.5" y="49.1">+</text>
<text x="139" y="49.1">CR4</text>
<text x="155.7" y="51.7">470k</text>
<text x="156.2" y="53.6">R41</text>
<text x="192.3" y="51.7">CR6</text>
<text x="199.8" y="51.9">CR7</text>
<text x="215.4" y="49.1">470k</text>
<text x="215.9" y="52.3">R45</text>
<text x="225.9" y="49.1">+</text>
<text x="59.2" y="56.7">360k</text>
<text x="59.6" y="54.8">R36</text>
<text x="71.9" y="56.7">560k</text>
<text x="72.3" y="54.8">R37</text>
<text x="122" y="59.9">470k</text>
<text x="122.5" y="58">R34</text>
<text x="172.7" y="56.1">R42</text>
<text x="173.2" y="58">1M</text>
<text x="215.4" y="54.2">470k</text>
<text x="39.6" y="65.4" transform="rotate(-90 39.6 65.4)">C_R67</text>
<text x="41.5" y="64.1" transform="rotate(-90 41.5 64.1)">220</text>
<text x="139" y="61.8">CR5</text>
<text x="209.1" y="60.4" transform="rotate(-90 209.1 60.4)">C39</text>
<text x="38.6" y="70.7">GND</text>
<text x="209.4" y="66.9">GND</text>
<text x="260.9" y="86.6">+5V</text>
<text x="100.3" y="95.5">Z24C</text>
<text x="197.4" y="95.5">+5V</text>
<text x="239" y="93.4" transform="rotate(-90 239 93.4)">CR10</text>
<text x="123.2" y="97.4">Z44E</text>
<text x="207.6" y="98">Front</text>
<text x="213.7" y="98">View</text>
<text x="225.7" y="97.7" transform="rotate(-90 225.7 97.7)">C_C58</text>
<text x="239" y="100.4" transform="rotate(-90 239 100.4)">CR9</text>
<text x="155.5" y="107.5">R59</text>
<text x="162.4" y="105.6">+5V</text>
<text x="198.3" y="104.8" transform="rotate(-90 198.3 104.8)">R56</text>
<text x="200.3" y="105.3" transform="rotate(-90 200.3 105.3)">220k</text>
<text x="211.5" y="102.5">J3</text>
<text x="252.3" y="104.8" transform="rotate(-90 252.3 104.8)">K1</text>
<text x="100.3" y="109.4">Z24D</text>
<text x="155.4" y="109.4">4.7k</text>
<text x="165.7" y="113.3">Z59</text>
<text x="198.3" y="113.7" transform="rotate(-90 198.3 113.7)">R55</text>
<text x="200.3" y="113.7" transform="rotate(-90 200.3 113.7)">7.5k</text>
<text x="157.9" y="117.1">D0</text>
<text x="165.3" y="118.5" transform="rotate(-90 165.3 118.5)">VCC</text>
<text x="168.3" y="117.1">Q0</text>
<text x="168.3" y="119.6">~{Q0}</text>
<text x="189" y="117.1">7.5k</text>
<text x="189.2" y="115.2">R54</text>
<text x="210.7" y="115.8">GND</text>
<text x="157.9" y="122.1">D1</text>
<text x="168.3" y="122.1">Q1</text>
<text x="168.3" y="124.7">~{Q1}</text>
<text x="198.3" y="123.2" transform="rotate(-90 198.3 123.2)">R53</text>
<text x="200.3" y="123.2" transform="rotate(-90 200.3 123.2)">1.2k</text>
<text x="248.8" y="124.1">CR3</text>
<text x="38.7" y="129.8">Z52C</text>
<text x="157.9" y="127.2">D2</text>
<text x="168.3" y="127.2">Q2</text>
<text x="168.3" y="129.8">~{Q2}</text>
<text x="197.4" y="129.8">GND</text>
<text x="235" y="131">Z41A</text>
<text x="52.8" y="134.8">Z36A</text>
<text x="77.5" y="132.3">Z25C</text>
<text x="157.9" y="132.3">D3</text>
<text x="157.9" y="137.4">Cp</text>
<text x="168.3" y="132.3">Q3</text>
<text x="168.3" y="134.8">~{Q3}</text>
<text x="231.6" y="136.1">1A</text>
<text x="235" y="133.6">75452</text>
<text x="244.1" y="134.5" transform="rotate(-90 244.1 134.5)">1Y</text>
<text x="36.3" y="142.5">Z54A</text>
<text x="77.5" y="143.7">Z25B</text>
<text x="157.9" y="139.9">~{Mr}</text>
<text x="165.3" y="140.6" transform="rotate(-90 165.3 140.6)">GND</text>
<text x="231.6" y="138.7">1B</text>
<text x="162.4" y="151.4">GND</text>
<text x="88.1" y="160.2">+5V</text>
<text x="160.7" y="164.1">Z44F</text>
<text x="89.1" y="169" transform="rotate(-90 89.1 169)">R31</text>
<text x="91" y="168.3" transform="rotate(-90 91 168.3)">10</text>
<text x="97.7" y="171">C6</text>
<text x="126.2" y="168.5">+5V</text>
<text x="143" y="174.2">Z25A</text>
<text x="91" y="183.1" transform="rotate(-90 91 183.1)">V+</text>
<text x="105.9" y="183.1">GND</text>
<text x="114.9" y="183.7">Z54B</text>
<text x="118.3" y="181.4" transform="rotate(-90 118.3 181.4)">VCC</text>
<text x="125.8" y="183.7">Z25E</text>
<text x="129.1" y="181.4" transform="rotate(-90 129.1 181.4)">VCC</text>
<text x="142.9" y="185">Z25D</text>
<text x="88.3" y="186.3">Z4E</text>
<text x="91" y="191.9" transform="rotate(-90 91 191.9)">V-</text>
<text x="118.3" y="190.8" transform="rotate(-90 118.3 190.8)">GND</text>
<text x="129.1" y="190.8" transform="rotate(-90 129.1 190.8)">GND</text>
<text x="135.8" y="197.7">GND</text>
<text x="88.1" y="200.9">GND</text>
<text x="126.2" y="201.5">GND</text>
</g>
<g font-size="1.8" fill="#0f0f0f">
<text x="40.3" y="45.1" transform="rotate(-90 40.3 45.1)">CASSIN</text>
<text x="133.2" y="99.3">D7</text>
<text x="141" y="115.9">D0</text>
<text x="141" y="120.9">D1</text>
<text x="204.8" y="124.8" transform="rotate(-90 204.8 124.8)">CASSOUT</text>
<text x="220" y="123.1" transform="rotate(-90 220 123.1)">CASSIN</text>
<text x="27.9" y="131.7">A0</text>
<text x="141" y="131.1">D3</text>
<text x="141" y="126">D2</text>
<text x="98.4" y="136.2">~{OUTSIG}</text>
<text x="27.9" y="138.7">A3</text>
<text x="27.9" y="141.3">A2</text>
<text x="27.9" y="143.8">A6</text>
<text x="27.9" y="146.3">A4</text>
<text x="27.9" y="148.9">A7</text>
<text x="98.4" y="147.6">~{INSIG}</text>
<text x="27.9" y="154">A1</text>
<text x="27.9" y="156.5">A5</text>
<text x="141" y="159.7">D6</text>
</g>
<g font-size="1.8" fill="#a90000">
<text x="167" y="45.5">13</text>
<text x="81.2" y="50.5">1</text>
<text x="93.9" y="53.1">5</text>
<text x="118" y="48">2</text>
<text x="118" y="53.1">3</text>
<text x="130.7" y="50.5">4</text>
<text x="167.6" y="50.5">8</text>
<text x="180.3" y="48">9</text>
<text x="222.8" y="48">12</text>
<text x="222.8" y="53.1">11</text>
<text x="235.5" y="50.5">10</text>
<text x="81.2" y="55.6">6</text>
<text x="97.7" y="102">10</text>
<text x="98.4" y="96.9">9</text>
<text x="109.8" y="99.4">8</text>
<text x="117.4" y="99.4">12</text>
<text x="128.9" y="99.4">11</text>
<text x="124.2" y="105.1" transform="rotate(-90 124.2 105.1)">15</text>
<text x="205.7" y="105.8">5</text>
<text x="205.7" y="103.3">3</text>
<text x="218.4" y="105.8">4</text>
<text x="218.4" y="103.3">1</text>
<text x="243.8" y="103.3">4</text>
<text x="256.5" y="105.8">3</text>
<text x="97.7" y="110.9">12</text>
<text x="109.2" y="113.4">11</text>
<text x="164.2" y="112.4" transform="rotate(-90 164.2 112.4)">16</text>
<text x="212.5" y="110.6" transform="rotate(-90 212.5 110.6)">2</text>
<text x="97.7" y="116">13</text>
<text x="153.6" y="116">4</text>
<text x="173.9" y="116">2</text>
<text x="173.9" y="118.5">3</text>
<text x="243.8" y="116">2</text>
<text x="256.5" y="116">1</text>
<text x="153.6" y="121">5</text>
<text x="173.9" y="121">7</text>
<text x="173.9" y="123.6">6</text>
<text x="33.6" y="131.8">5</text>
<text x="45" y="131.8">6</text>
<text x="153" y="126.1">12</text>
<text x="153" y="131.2">13</text>
<text x="173.3" y="126.1">10</text>
<text x="173.3" y="128.7">11</text>
<text x="173.3" y="131.2">15</text>
<text x="243" y="130.9" transform="rotate(-90 243 130.9)">3</text>
<text x="50.1" y="136.3">1</text>
<text x="75.5" y="133.7">9</text>
<text x="86.9" y="136.3">8</text>
<text x="153.6" y="136.3">9</text>
<text x="173.3" y="133.7">14</text>
<text x="229.2" y="135">1</text>
<text x="229.2" y="137.5">2</text>
<text x="33.6" y="138.8">1</text>
<text x="33.6" y="141.4">2</text>
<text x="33.6" y="143.9">3</text>
<text x="50.1" y="141.4">2</text>
<text x="61.5" y="138.8">3</text>
<text x="74.9" y="138.8">10</text>
<text x="153.6" y="138.8">1</text>
<text x="33.6" y="146.4">4</text>
<text x="33.6" y="149">5</text>
<text x="45" y="146.4">8</text>
<text x="75.5" y="145.2">4</text>
<text x="86.9" y="147.7">6</text>
<text x="164.2" y="144.9" transform="rotate(-90 164.2 144.9)">8</text>
<text x="33" y="154.1">11</text>
<text x="33.6" y="151.5">6</text>
<text x="75.5" y="150.2">5</text>
<text x="33" y="156.6">12</text>
<text x="157.4" y="159.8">13</text>
<text x="168.9" y="159.8">14</text>
<text x="89.9" y="179.1" transform="rotate(-90 89.9 179.1)">14</text>
<text x="117.2" y="175.3" transform="rotate(-90 117.2 175.3)">14</text>
<text x="128" y="175.3" transform="rotate(-90 128 175.3)">14</text>
<text x="140.5" y="175.6">1</text>
<text x="151.7" y="178.2">3</text>
<text x="140.5" y="180.7">2</text>
<text x="139.9" y="186.4">12</text>
<text x="139.9" y="191.5">13</text>
<text x="151.1" y="189">11</text>
<text x="89.9" y="195" transform="rotate(-90 89.9 195)">7</text>
<text x="117.2" y="195" transform="rotate(-90 117.2 195)">7</text>
<text x="128" y="195" transform="rotate(-90 128 195)">7</text>
</g>
<g font-size="1.8" fill="#000084">
<text x="142.4" y="86">D[0..7]</text>
<text x="12.9" y="129.1">A[0..15]</text>
</g>
<g font-size="1.8" fill="#725600">
<text x="69" y="134.8">~{OUT}</text>
<text x="70.7" y="146.3">~{IN}</text>
<text x="183.7" y="160.9">MODESEL</text>
</g>
<g font-size="1.4" fill="#0000c2">
<text x="54" y="31.2">High-pass</text>
<text x="54" y="32.8">filter</text>
<text x="167" y="33.1">Inverter</text>
<text x="167" y="34.7">2x</text>
<text x="169.8" y="34.7">Amplifier</text>
<text x="173.7" y="33.1">&amp;</text>
<text x="106.7" y="40.7">Full-wave</text>
<text x="188.6" y="41.3">Level</text>
<text x="106.7" y="42.3">Rectifier</text>
<text x="188.6" y="42.9">Detector</text>
<text x="191.1" y="58.2">Reference</text>
<text x="199.5" y="58.2">Voltage</text>
<text x="43.2" y="63.9" transform="rotate(-90 43.2 63.9)">0.5W</text>
<text x="223.5" y="82.9">Remote</text>
<text x="230.1" y="82.9">Line</text>
<text x="234.1" y="82.9">Control</text>
<text x="94" y="89.6">Cassette-In</text>
<text x="94" y="91.2">RS-Flip</text>
<text x="101" y="91.2">Flop</text>
<text x="184.8" y="92.5">Signal</text>
<text x="190.5" y="92.5">Leveling</text>
<text x="231.9" y="93.4" transform="rotate(-90 231.9 93.4)">12V</text>
<text x="111.8" y="99.4">Q</text>
<text x="130.3" y="101.4">CASSIN</text>
<text x="111.8" y="115.3">~{Q}</text>
<text x="141" y="117.9">CASSOUT1</text>
<text x="33" y="125.5">IO</text>
<text x="35.6" y="125.5">Address</text>
<text x="42.3" y="125.5">Decoder</text>
<text x="55.9" y="125.5">Port:</text>
<text x="60.5" y="125.5">0xFF</text>
<text x="141" y="122.9">CASSOUT2</text>
<text x="141" y="128">CASSREMOTE</text>
<text x="141" y="133.1">~{MODESEL}</text>
<text x="141" y="161.7">MODESEL</text>
</g>
<g font-size="1.4" fill="#006464">
<text x="136" y="34.8" transform="rotate(-90 136 34.8)">10uF</text>
<text x="136" y="30.2" transform="rotate(-90 136 30.2)">16V</text>
<text x="59.2" y="43.9">220pF</text>
<text x="121.5" y="51.5">LM3900</text>
<text x="171" y="49">LM3900</text>
<text x="226.9" y="51.5">LM3900</text>
<text x="44.6" y="59.8">220pF</text>
<text x="84.6" y="54.1">LM3900</text>
<text x="107.9" y="54.1">470k</text>
<text x="137.9" y="54.1">1N4148</text>
<text x="191.3" y="56.6">1N4148</text>
<text x="198.8" y="56.9">1N4148</text>
<text x="215.4" y="57.2" transform="rotate(-90 215.4 57.2)">12V</text>
<text x="215.4" y="62.4" transform="rotate(-90 215.4 62.4)">0.1uF</text>
<text x="137.9" y="66.8">1N4148</text>
<text x="243.9" y="93.4" transform="rotate(-90 243.9 93.4)">1N982</text>
<text x="120.4" y="100.4">74LS367</text>
<text x="231.9" y="98.6" transform="rotate(-90 231.9 98.6)">0.1uF</text>
<text x="243.9" y="101" transform="rotate(-90 243.9 101)">1N982</text>
<text x="100.7" y="105.5">74LS132</text>
<text x="100.7" y="119.5">74LS132</text>
<text x="161.1" y="127.7">74LS175</text>
<text x="247.8" y="129">1N4148</text>
<text x="36.5" y="132.8">74LS04</text>
<text x="79" y="137.3">74LS32</text>
<text x="53.6" y="139.8">74LS32</text>
<text x="37.1" y="147.4">74LS30</text>
<text x="79" y="148.7">74LS32</text>
<text x="161.7" y="160.7">74LS367</text>
<text x="94.9" y="177.3">100uF</text>
<text x="100.5" y="177.3">16V</text>
<text x="143.8" y="179.2">74LS32</text>
<text x="87.2" y="188.1">LM3900</text>
<text x="114.6" y="186.1">74LS30</text>
<text x="125.4" y="186.1">74LS32</text>
<text x="143.8" y="190">74LS32</text>
</g>
<g font-size="1.1" fill="#0000c2">
<text x="181.6" y="94.9">Levels:</text>
<text x="187.9" y="96">D0=1,D1=0</text>
<text x="233" y="92.8" transform="rotate(-90 233 92.8)">Capacitor</text>
<text x="94" y="96.9">~{Set}</text>
<text x="183.5" y="96.2">0.85V</text>
<text x="183.5" y="97.5">0.46V</text>
<text x="183.5" y="98.8">0V</text>
<text x="183.5" y="100.1">0V</text>
<text x="187.9" y="97.3">D0=0,D1=0</text>
<text x="187.9" y="98.5">D0=0,D1=1</text>
<text x="187.9" y="99.8">D0=1,D1=1</text>
<text x="233" y="101.4" transform="rotate(-90 233 101.4)">Unconnected</text>
<text x="182.3" y="107.1">~{Q1}</text>
<text x="94" y="116">~{Reset}</text>
<text x="182.3" y="116">Q0</text>
<text x="88.2" y="125" transform="rotate(-90 88.2 125)">port</text>
<text x="88.2" y="130.8" transform="rotate(-90 88.2 130.8)">write</text>
<text x="88.2" y="127" transform="rotate(-90 88.2 127)">to</text>
<text x="89.5" y="130.8" transform="rotate(-90 89.5 130.8)">reset</text>
<text x="89.5" y="126.9" transform="rotate(-90 89.5 126.9)">flip-flop</text>
<text x="248.9" y="130.5">Flyback</text>
<text x="248.9" y="131.8">Diode</text>
<text x="88.2" y="133.7" transform="rotate(-90 88.2 133.7)">Any</text>
<text x="89.5" y="133.7" transform="rotate(-90 89.5 133.7)">will</text>
<text x="182.2" y="157.2">0</text>
<text x="182.2" y="158.5">1</text>
<text x="183.9" y="157.2">=</text>
<text x="183.9" y="158.5">=</text>
<text x="185.8" y="157.2">32</text>
<text x="185.8" y="158.5">64</text>
<text x="188.2" y="157.2">characters/line</text>
<text x="188.2" y="158.5">characters/line</text>
</g>
</svg>
